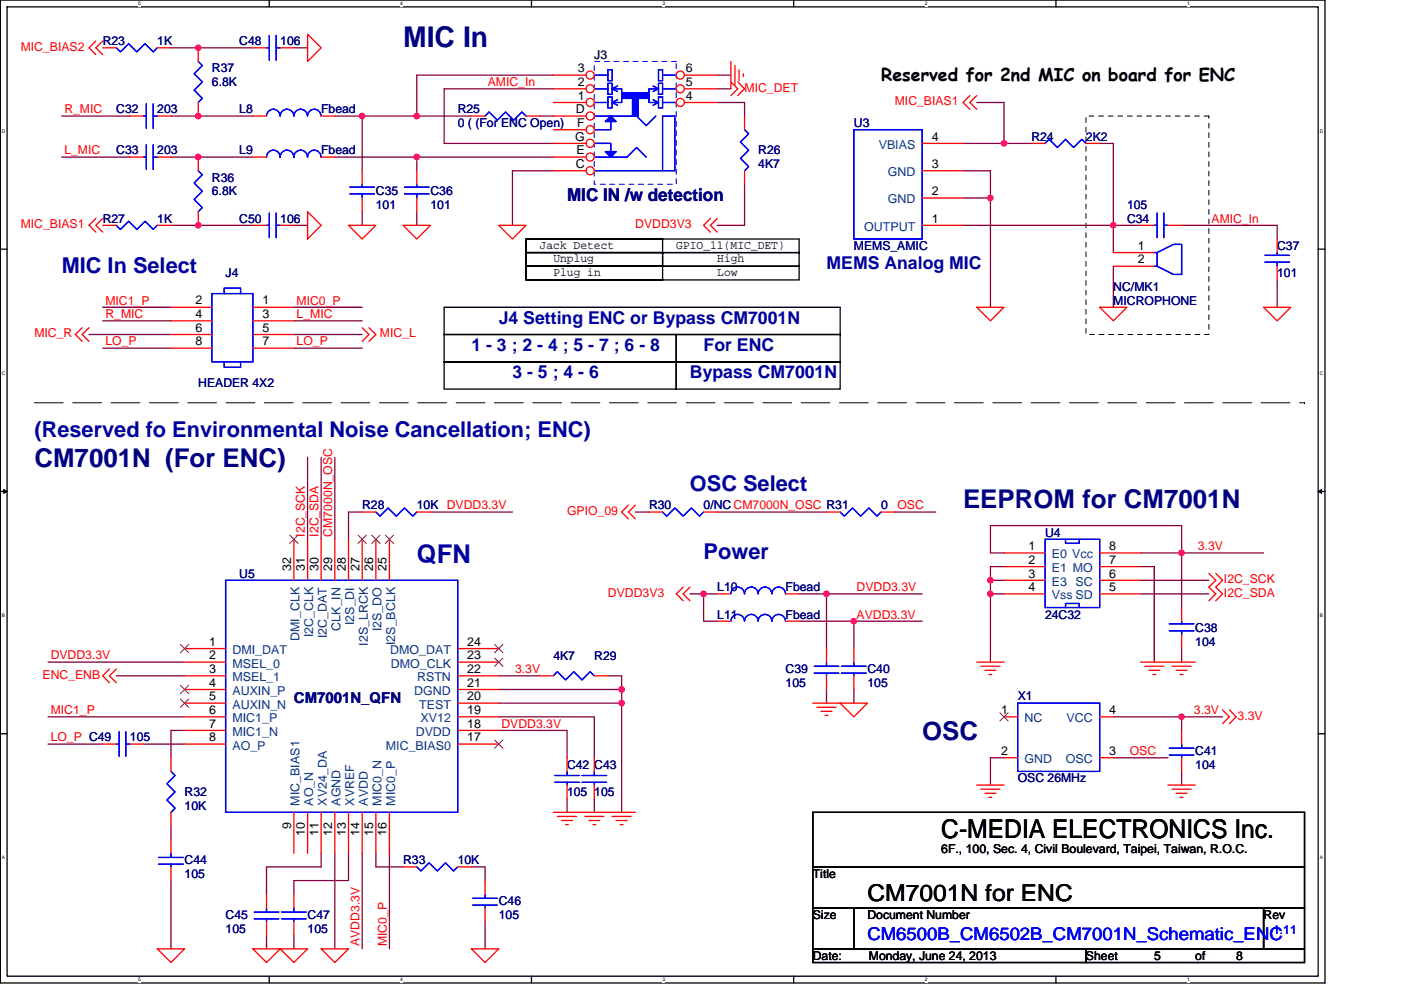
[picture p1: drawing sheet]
<svg xmlns="http://www.w3.org/2000/svg" width="297mm" height="210mm" viewBox="0 0 297 210" stroke-linecap="round" stroke-linejoin="round" font-family="sans-serif">
<path d="M.1 0h280.8v208.5h-280.8zM1.5 1.5h278v205.6h-278z" fill="none" stroke="#000" stroke-width=".28"/>
<g fill="#fff">
<path d="M29.3 .2h.6v1.1h-.6z"/>
<path d="M29.3 207.2h.6v1.2h-.6z"/>
</g>
<path d="M57.1 0v1.5M57.1 207.1v1.4" fill="none" stroke="#000" stroke-width=".28"/>
<g fill="#fff">
<path d="M84.9 .2h.5v1.1h-.5z"/>
<path d="M84.9 207.2h.5v1.2h-.5z"/>
</g>
<path d="M112.7 0v1.5M112.7 207.1v1.4" fill="none" stroke="#000" stroke-width=".28"/>
<g fill="#fff">
<path d="M140.5 .2h.6v1.1h-.6z"/>
<path d="M140.5 207.2h.6v1.2h-.6z"/>
</g>
<path d="M168.3 0v1.5M168.3 207.1v1.4" fill="none" stroke="#000" stroke-width=".28"/>
<g fill="#fff">
<path d="M196.1 .2h.5v1.1h-.5z"/>
<path d="M196.1 207.2h.5v1.2h-.5z"/>
</g>
<path d="M223.9 0v1.5M223.9 207.1v1.4" fill="none" stroke="#000" stroke-width=".28"/>
<g fill="#fff">
<path d="M251.7 .2h.5v1.1h-.5z"/>
<path d="M251.7 207.2h.5v1.2h-.5z"/>
<path d="M.4 27.2h.8v1.1h-.8z"/>
<path d="M279.8 27.2h.8v1.1h-.8z"/>
<path d="M.4 78.5h.8v1.2h-.8z"/>
<path d="M279.8 78.5h.8v1.2h-.8z"/>
</g>
<path d="M.1 52.9h1.4M279.5 52.9h1.4" fill="none" stroke="#000" stroke-width=".28"/>
<g fill="#fff">
<path d="M.4 129.9h.7v1.2h-.7z"/>
<path d="M279.8 129.9h.7v1.2h-.7z"/>
</g>
<path d="M.1 104.2h1.4M279.5 104.2h1.4" fill="none" stroke="#000" stroke-width=".28"/>
<path d="M.8 103.8l.7 .4-.7 .4zM279.5 104.2l.7-.4v.8z" fill="#000" stroke="#000" stroke-width=".21"/>
<g fill="#fff">
<path d="M.4 181.3h.7v1.2h-.7z"/>
<path d="M279.8 181.3h.7v1.2h-.7z"/>
</g>
<g fill="none" stroke="#000" stroke-width=".28">
<path d="M111.5 53.6h57.9v2.9h-57.9zM111.5 50.7h57.9v2.9h-57.9zM111.5 50.7h29v5.8h-29zM111.5 56.5h57.9v2.9h-57.9zM111.5 53.6h29v5.8h-29zM94.2 65.2h83.9v5.8h-83.9zM94.2 71h49.2v5.8h-49.2zM94.2 76.8h49.2v5.7h-49.2zM143.4 71h34.7v5.8h-34.7zM143.4 76.8h34.7v5.7h-34.7zM.1 155.6h1.4M279.5 155.6h1.4"/>
<path d="M172.3 172.3h104.3v11.6h-104.3zM172.3 183.9h104.3v8.7h-104.3zM172.3 192.6h8.7v8.7h-8.7zM181 192.6h86.9v8.7h-86.9zM267.9 192.6h8.7v8.7h-8.7zM172.3 201.3h57.9v2.9h-57.9zM230.2 201.3h46.4v2.9h-46.4z"/>
</g>
<path d="M230.2 24.6h26.1v46.4h-26.1z" fill="none" stroke="#000" stroke-width=".21" stroke-dasharray="1 1 1 1 1 1 1 1"/>
<path d="M7.3 85.4h269.3M276.6 85.4h.1" fill="none" stroke="#000" stroke-width=".21" stroke-dasharray="6.1 2"/>
<g fill="none" stroke="#800040" stroke-width=".28">
<path d="M53.6 10.1h-17.3M62.3 10.1h2.9M117.3 18.8h-23.1v11.6h23.1M117.3 15.9h-28.9v8.7M152.1 15.9h2.9M152.1 18.8h2.9M13.1 33.3h14.5M13.1 24.6h14.5M36.3 24.6h17.3M36.3 33.3h17.3M71 24.6h5.8M71 33.3h17.4"/>
<path d="M76.8 24.6v11.6M76.8 24.6h11.6M88.4 24.6h11.5M88.4 33.3h28.9M88.4 33.3v2.9M114.4 24.6h2.9M117.3 36.2h-8.7v11.6M152.1 21.7h5.8v2.9M157.9 39.1v8.7h-5.8M204.2 36.2h5.8v5.8M207.1 21.7h5.8v8.7h-8.7M212.9 30.4h5.8"/>
<path d="M233.1 30.4h2.9v17.4M36.3 47.8h17.3M62.3 47.8h2.9M76.8 44.9v2.9M88.4 44.9v2.9M204.2 47.8h31.8M204.2 42h5.8M210 42v23.2M236 47.8v5.8M236 56.5v8.7M236 47.8h5.8M250.5 47.8h20.3v2.9"/>
<path d="M270.8 59.4v5.8M18.9 71h17.4M21.8 65.2h14.5M21.8 68.1h14.5M21.8 73.9h14.5M62.3 68.1h14.5M62.3 65.2h14.5M62.3 71h14.5M62.3 73.9h14.5M65.2 97v17.4M68.1 97v17.4M71 97v17.4"/>
<path d="M76.8 108.6h-2.9v5.8M91.3 108.6h17.3M134.7 108.6h2.9M152.1 108.6h23.1M189.7 108.6h8.7M212.9 117.3h-2.9v-5.8h40.5v5.8M241.8 117.3h8.7M250.5 117.3v11.6M250.5 117.3h17.4M146.3 126h2.9M149.2 126h2.9M149.2 126v5.8h2.9"/>
<path d="M169.4 126h5.8v11.6M169.4 131.8h11.6v5.8M175.2 126h20.3M181 131.8h14.5M210 126v14.4M210 123.1h2.9M210 123.1v2.9h2.9M212.9 120.2h-2.9v2.9M241.8 120.2h2.9v20.2M241.8 126h14.5M241.8 123.1h14.5M250.5 137.6v2.8"/>
<path d="M10.2 152h28.9M10.2 140.4h28.9M10.2 157.8h11.6M24.7 143.3h14.4M30.5 157.8h8.6M39.1 154.9h-2.8v5.8M105.7 146.2h26.1M105.7 149.1h26.1M105.7 152h20.3v8.7M105.7 143.3h8.7M105.7 154.9h14.5v5.8M128.9 143.3h2.9v2.9"/>
<path d="M131.8 149.1v23.2M131.8 146.2v2.9M175.2 146.2v2.9M181 146.2v2.9M236 152h14.5M250.5 152h8.7M250.5 152v2.9M36.3 175.2v2.9M120.2 169.4v2.9M126 169.4v2.9M212.9 160.7h-2.9v5.8M236 160.7h11.6"/>
<path d="M250.5 163.6v2.9M36.3 186.8v14.5M56.5 198.4v2.9M62.3 198.4v2.9M68.1 181v2.9h-11.6v5.8M71 181v20.3M73.9 181v5.8h-11.6v2.9M76.8 181v20.3M79.7 181v2.9h5.8M82.6 181v20.3M99.9 183.9h2.9v2.9M102.8 195.5v5.8"/>
</g>
<g fill="#f0f" stroke="#f0f" stroke-width=".28">
<circle cx="42" cy="24.6" r=".57"/>
<circle cx="76.8" cy="24.6" r=".57"/>
<circle cx="88.3" cy="24.6" r=".57"/>
<circle cx="88.3" cy="33.3" r=".57"/>
<circle cx="212.9" cy="30.4" r=".57"/>
<circle cx="210" cy="42" r=".57"/>
<circle cx="236" cy="47.8" r=".57"/>
<circle cx="210" cy="126" r=".57"/>
<circle cx="210" cy="123.1" r=".57"/>
<circle cx="250.5" cy="117.3" r=".57"/>
<circle cx="42" cy="33.3" r=".57"/>
<circle cx="42" cy="47.8" r=".57"/>
<circle cx="131.8" cy="146.2" r=".57"/>
<circle cx="131.8" cy="149.1" r=".57"/>
<circle cx="42" cy="10.1" r=".57"/>
<circle cx="175.2" cy="126" r=".57"/>
<circle cx="181" cy="131.7" r=".57"/>
<circle cx="149.2" cy="126" r=".57"/>
<circle cx="250.5" cy="152" r=".57"/>
</g>
<g fill="none" stroke="#f00" stroke-width=".28">
<path d="M20.3 8.7l-1.4 1.4 1.4 1.5M21.8 8.7l-1.5 1.4 1.5 1.5M42 10.1v2.9M53.6 10.1h2.9M59.4 10.1h2.9M65.2 7.3l2.9 2.8-2.9 2.9zM155 17.4l1.4 1.4-1.4 1.5M155 13v5.8M155.8 13.9v4.1M156.4 17.4l1.5 1.4-1.5 1.5M156.7 14.8v2.3M157.6 15.6v.6"/>
<path d="M27.6 24.6h2.9M27.6 33.3h2.9M33.4 24.6h2.9M33.4 33.3h2.9M42 21.7v2.9M53.6 33.3h2.9M68.1 33.3h2.9M88.4 36.2v2.9M99.9 24.6h2.9M111.5 24.6h2.9M195.5 30.4h8.7M195.5 36.2h8.7"/>
<path d="M205.6 20.3l-1.4 1.4 1.4 1.5M207.1 20.3l-1.5 1.4 1.5 1.5M20.3 46.3l-1.4 1.5 1.4 1.4M21.8 47.8h2.9M21.8 46.3l-1.5 1.5 1.5 1.4M33.4 47.8h2.9M53.6 47.8h2.9M59.4 47.8h2.9M65.2 44.9l2.9 2.9-2.9 2.9zM73.9 47.8h5.8l-2.9 2.9zM85.5 47.8h5.8l-2.9 2.9zM88.4 42v2.9"/>
<path d="M105.7 47.8h5.8l-2.9 2.9zM150.6 46.3l-1.4 1.5 1.4 1.4M152.1 46.3l-1.5 1.5 1.5 1.4M195.5 47.8h8.7M195.5 42h8.7M270.8 50.7v2.9M270.8 56.5v2.9M17.4 69.5l-1.4 1.5 1.4 1.4M18.9 69.5l-1.5 1.5 1.5 1.4M36.3 65.2h8.6M36.3 68.1h8.6M36.3 71h8.6"/>
<path d="M36.3 73.9h8.6M53.6 65.2h8.7M53.6 68.1h8.7M53.6 71h8.7M53.6 73.9h8.7M76.8 69.5l1.4 1.5-1.4 1.4M78.2 69.5l1.5 1.5-1.5 1.4M207.1 65.2h5.8l-2.9 2.9zM233.1 65.2h5.8l-2.9 2.9zM267.9 65.2h5.8l-2.9 2.9zM62.3 114.4v8.7M65.2 114.4v8.7"/>
<path d="M68.1 114.4v8.7M71 114.4v8.7M73.9 114.4v8.7M76.8 108.6h2.9M76.8 114.4v8.7M79.7 114.4v8.7M82.6 114.4v8.7M88.4 108.6h2.9M133.2 107.1l-1.4 1.5 1.4 1.4M134.7 107.1l-1.5 1.5 1.5 1.4M137.6 108.6h2.9M149.2 108.6h2.9"/>
<path d="M175.2 108.6h2.9M186.8 108.6h2.9M212.9 117.3h8.7M233.1 117.3h8.7M39.1 137.6h8.7M97 137.6h8.7M144.8 124.5l-1.4 1.5 1.4 1.4M146.3 124.5l-1.5 1.5 1.5 1.4M175.2 137.6v2.8M181 137.6v2.8M212.9 120.2h8.7M212.9 123.1h8.7"/>
<path d="M212.9 126h8.7M233.1 126h8.7M233.1 123.1h8.7M233.1 120.2h8.7M250.5 128.9v2.9M250.5 134.7v2.9M256.3 121.6l1.5 1.5-1.5 1.4 1.5 1.5-1.5 1.4M257.8 121.6l1.4 1.5-1.4 1.4 1.4 1.5-1.4 1.4M21.8 157.8h2.9M23.2 141.9l-1.4 1.4 1.4 1.5M24.7 141.9l-1.5 1.4 1.5 1.5M27.6 157.8h2.9"/>
<path d="M39.1 140.4h8.7M39.1 143.3h8.7M39.1 146.2h8.7M39.1 149.1h8.7M39.1 152h8.7M39.1 154.9h8.7M39.1 157.8h8.7M97 157.8h8.7M97 154.9h8.7M97 149.1h8.7M97 146.2h8.7M97 152h8.7"/>
<path d="M97 143.3h8.7M97 140.4h8.7M172.3 149.1h5.8M173.2 150h4.1M174.1 150.9h2.3M174.9 151.7h.6M175.2 143.3v2.9M178.1 149.1h5.8l-2.9 2.9zM181 143.3v2.9M207.1 140.4h5.8M208 141.3h4M208.8 142.2h2.3"/>
<path d="M209.7 143.1h.6M212.9 152h2.9M233.1 152h2.9M242.7 141.3h4.1M243.6 142.2h2.3M244.5 143.1h.5M248.5 141.3h4.1M249.4 142.2h2.3M250.2 143.1h.6M253.4 140.4h-11.6M259.2 150.6l1.5 1.4-1.5 1.5M260.7 150.6l1.4 1.4-1.4 1.5"/>
<path d="M36.3 160.7v2.9M36.3 172.3v2.9M62.3 172.3v8.7M65.2 172.3v8.7M68.1 172.3v8.7M71 172.3v8.7M73.9 172.3v8.7M76.8 172.3v8.7M79.7 172.3v8.7M82.6 172.3v8.7M117.3 172.3h17.4M118.2 173.2h4.1"/>
<path d="M119.1 174h2.3M119.9 174.9h.6M120.2 166.5v2.9M120.2 160.7v2.9M124 173.2h4M124.9 174h2.3M125.7 174.9h.6M126 166.5v2.9M126 160.7v2.9M129.8 173.2h4M130.6 174h2.4M131.5 174.9h.6"/>
<path d="M207.1 166.5h5.8M208 167.4h4M208.8 168.3h2.3M209.7 169.1h.6M212.9 160.7h2.9M233.1 160.7h2.9M247.6 166.5h5.8M248.5 167.4h4.1M249.4 168.3h2.3M250.2 169.1h.6M102.8 192.6v2.9M102.8 186.8v2.9"/>
<path d="M33.4 201.3h5.7l-2.8 2.9zM53.6 201.3h5.8l-2.9 2.9zM59.4 201.3h5.8l-2.9 2.9zM68.1 201.3h5.8l-2.9 2.9zM99.9 201.3h5.8l-2.9 2.9z"/>
</g>
<g fill="none" stroke="#00f" stroke-width=".28">
<path d="M42 13l.9 .9-1.7 1.7 1.7 1.8-1.7 1.7 1.7 1.8-.9 .8M56.5 10.1h.6M57.1 7.5v5.3M58.5 10.1h.9M58.5 7.5v5.3M126 18.8h2.9M126 15.9h2.9M128.9 14.8h.9v2.3h-.9zM128.9 17.7h.9v2.3h-.9zM129.8 18.8l1.1 .6M129.8 18.8h2v2.9h-2M130.9 18.2l-1.1 .6"/>
<path d="M138.5 18.2l1.1 .6M139.6 18.8h-2v2.9h2M139.6 14.8h.9v2.3h-.9zM139.6 17.7h.9v2.3h-.9zM139.6 18.8l-1.1 .6M140.5 15.9h2.9M140.5 18.8h2.9M30.5 24.6h.5M30.5 33.3h.5M31 22v5.2M31 30.7v5.2M32.5 24.6h.9"/>
<path d="M32.5 33.3h.9M32.5 22v5.2M32.5 30.7v5.2M56.5 33.3a1.43 1.43 0 0 1 1.5-1.4 1.44 1.44 0 0 1 1.4 1.4M59.4 33.3a1.42 1.42 0 0 1 1.4-1.4 1.44 1.44 0 0 1 1.5 1.4M62.3 33.3a1.42 1.42 0 0 1 1.4-1.4 1.44 1.44 0 0 1 1.5 1.4 1.43 1.43 0 0 1 1.4-1.4 1.43 1.43 0 0 1 1.5 1.4M85.8 39.7h5.2M88.4 39.1v.6M102.8 24.6l.9-.9 1.7 1.8 1.8-1.8 1.7 1.8 1.8-1.8 .8 .9M126 33.3h7l2-2 2 2M126 24.6h9l2 2 2-2M126 30.4h3.5v1.8"/>
<path d="M126 21.7h2.9M128.9 20.6h.9v2.3h-.9zM129.5 25.8v1.7h-3.5M129.8 21.7l1.1 .6M130.9 21.1l-1.1 .6M138.5 21.1l1.1 .6M139.6 20.6h.9v2.3h-.9zM139.6 21.7l-1.1 .6M140.5 21.7h2.9M140.5 36.2v-11.6h2.6v11.6h-17.1M181 27.5h14.5v23.2h-14.5zM24.7 47.8l.8 .9 1.8-1.8 1.7 1.8 1.8-1.8 1.7 1.8 .9-.9"/>
<path d="M56.5 47.8h.6M57.1 45.2v5.2M58.5 47.8h.9M58.5 45.2v5.2M85.8 41.1h5.2M88.4 41.1v.9M268.2 55.6h5.2M268.2 54.2h5.2M270.8 53.6v.6M270.8 55.6v.9M44.9 62.3h8.7v14.5h-8.7zM47.5 62.3v-1.2h3.5v1.2"/>
<path d="M47.5 76.8v1.1h3.5v-1.1M79.7 108.6l.9 .9 1.7-1.8 1.7 1.8 1.8-1.8 1.7 1.8 .9-.9M140.5 108.6l.8 .9 1.8-1.8 1.7 1.8 1.8-1.8 1.7 1.8 .9-.9M178.1 108.6l.9 .9 1.7-1.8 1.8 1.8 1.7-1.8 1.7 1.8 .9-.9M221.6 114.4h11.5v14.5h-11.5zM225.9 114.4v.9h2.9v-.9M47.8 123.1h49.2v49.2h-49.2zM225.9 128.9v-.9h2.9v.9M247.9 133.8h5.2M247.9 132.3h5.2M250.5 131.8v.5M250.5 133.8v.9"/>
<path d="M24.7 157.8h.5M25.2 155.2v5.2M26.7 157.8h.9M26.7 155.2v5.2M172.6 141.3h5.2M172.6 142.8h5.2M175.2 142.8v.5M175.2 140.4v.9M178.4 141.3h5.2M178.4 142.8h5.2M181 142.8v.5M181 140.4v.9"/>
<path d="M215.8 149.1h17.3v14.5h-17.3zM36.3 163.6l.8 .9-1.7 1.7 1.7 1.8-1.7 1.7 1.7 1.7-.8 .9M117.6 164.5h5.2M117.6 165.9h5.2M120.2 165.9v.6M120.2 163.6v.9M123.4 164.5h5.2M123.4 165.9h5.2M126 165.9v.6M126 163.6v.9M100.2 190.5h5.2M100.2 192h5.2"/>
<path d="M102.8 192v.6M102.8 189.7v.8"/>
</g>
<g fill="none" stroke="#804000" stroke-width=".21">
<path d="M61.4 113.5l1.8 1.8M63.2 113.5l-1.8 1.8M75.9 113.5l1.8 1.8M77.7 113.5l-1.8 1.8M78.8 113.5l1.8 1.8M80.6 113.5l-1.8 1.8M81.7 113.5l1.8 1.8M83.4 113.5l-1.7 1.8M38.3 136.7l1.7 1.8M40 136.7l-1.8 1.8M104.9 139.6l1.7 1.7M104.9 136.7l1.7 1.8"/>
<path d="M106.6 139.6l-1.7 1.7M106.6 136.7l-1.7 1.8M38.3 145.4l1.7 1.7M38.3 148.3l1.7 1.7M40 145.4l-1.8 1.7M40 148.3l-1.8 1.7M104.9 157l1.7 1.7M106.6 157l-1.7 1.7M212 151.2l1.8 1.7M213.7 151.2l-1.7 1.7"/>
</g>
<g fill="#00f" stroke="#00f" stroke-width=".28">
<path d="M129.5 24.6l1.1 1.2h-2.3z" fill-rule="evenodd"/>
<path d="M128.3 32.2h2.3l-1.1 1.1z" fill-rule="evenodd"/>
<path d="M131.8 19.7v1.2h5.8v-1.2z" fill-rule="evenodd"/>
<path d="M134.1 20.9v3.7h1.2v-3.7z" fill-rule="evenodd"/>
<path d="M129.5 24.6l1.1 1.2h-2.3z" fill-rule="evenodd"/>
<path d="M128.3 32.2h2.3l-1.1 1.1z" fill-rule="evenodd"/>
<path d="M131.8 19.7v1.2h5.8v-1.2z" fill-rule="evenodd"/>
<path d="M134.1 20.9v3.7h1.2v-3.7z" fill-rule="evenodd"/>
</g>
<path d="M126 13h17.4v26.1h-17.4z" fill="none" stroke="#fff" stroke-width=".21" stroke-dasharray="1 1 1 1 1 1 1 1"/>
<path d="M126 13h17.4v26.1h-17.4z" fill="none" stroke="#00f" stroke-width=".21" stroke-dasharray="1 1 1 1 1 1 1 1"/>
<circle cx="125.1" cy="36.2" r=".86" fill="#fff" stroke="#f00" stroke-width=".28"/>
<path d="M117.3 36.2h7" fill="none" stroke="#f00" stroke-width=".28"/>
<circle cx="125.1" cy="33.3" r=".86" fill="#fff" stroke="#f00" stroke-width=".28"/>
<path d="M117.3 33.3h7" fill="none" stroke="#f00" stroke-width=".28"/>
<circle cx="125.1" cy="27.5" r=".86" fill="#fff" stroke="#f00" stroke-width=".28"/>
<path d="M117.3 27.5h7" fill="none" stroke="#f00" stroke-width=".28"/>
<circle cx="125.1" cy="24.6" r=".86" fill="#fff" stroke="#f00" stroke-width=".28"/>
<path d="M117.3 24.6h7" fill="none" stroke="#f00" stroke-width=".28"/>
<circle cx="125.1" cy="30.4" r=".86" fill="#fff" stroke="#f00" stroke-width=".28"/>
<path d="M117.3 30.4h7" fill="none" stroke="#f00" stroke-width=".28"/>
<circle cx="125.1" cy="21.7" r=".86" fill="#fff" stroke="#f00" stroke-width=".28"/>
<path d="M117.3 21.7h7" fill="none" stroke="#f00" stroke-width=".28"/>
<circle cx="125.1" cy="18.8" r=".86" fill="#fff" stroke="#f00" stroke-width=".28"/>
<path d="M117.3 18.8h7" fill="none" stroke="#f00" stroke-width=".28"/>
<circle cx="125.1" cy="15.9" r=".86" fill="#fff" stroke="#f00" stroke-width=".28"/>
<path d="M117.3 15.9h7" fill="none" stroke="#f00" stroke-width=".28"/>
<circle cx="144.2" cy="21.7" r=".86" fill="#fff" stroke="#f00" stroke-width=".28"/>
<path d="M145.1 21.7h7" fill="none" stroke="#f00" stroke-width=".28"/>
<circle cx="144.2" cy="18.8" r=".86" fill="#fff" stroke="#f00" stroke-width=".28"/>
<path d="M145.1 18.8h7" fill="none" stroke="#f00" stroke-width=".28"/>
<circle cx="144.2" cy="15.9" r=".86" fill="#fff" stroke="#f00" stroke-width=".28"/>
<g fill="none" stroke="#f00" stroke-width=".28">
<path d="M21.8 10.1h2.9M33.4 10.1h2.9M145.1 15.9h7M42 33.3v2.9M53.6 24.6h2.9M68.1 24.6h2.9M76.8 36.2v2.9M157.9 24.6v2.9M157.9 36.2v2.9M218.7 30.4h2.9M230.2 30.4h2.9M42 44.9v2.9"/>
<path d="M76.8 42v2.9M236 53.6h8.7M236 56.5h8.7M241.8 47.8h2.9M247.6 47.8h2.9M152.1 131.8h2.9M152.1 126h2.9M166.6 131.8h2.8M166.6 126h2.8M114.4 143.3h2.9M126 143.3h2.9M250.5 154.9v2.9"/>
<path d="M36.3 178.1v2.9M250.5 160.7v2.9M36.3 183.9v2.9M56.5 195.5v2.9M56.5 189.7v2.9M62.3 195.5v2.9M62.3 189.7v2.9M85.5 183.9h2.9M97 183.9h2.9"/>
</g>
<g fill="none" stroke="#00f" stroke-width=".28">
<path d="M24.7 10.1l.8 .9 1.8-1.7 1.7 1.7 1.8-1.7 1.7 1.7 .9-.9M42 36.2l.9 .9-1.7 1.7 1.7 1.8-1.7 1.7 1.7 1.7-.9 .9M59.4 24.6a1.45 1.45 0 0 0-1.4-1.4 1.42 1.42 0 0 0-1.5 1.4M62.3 24.6a1.45 1.45 0 0 0-1.5-1.4 1.42 1.42 0 0 0-1.4 1.4M68.1 24.6a1.44 1.44 0 0 0-1.5-1.4 1.44 1.44 0 0 0-1.4 1.4 1.45 1.45 0 0 0-1.5-1.4 1.42 1.42 0 0 0-1.4 1.4M74.2 39.7h5.2M76.8 39.1v.6M157.9 27.5l.8 .9-1.7 1.7 1.7 1.8-1.7 1.7 1.7 1.7-.8 .9M221.6 30.4l.8-.9 1.8 1.8 1.7-1.8 1.7 1.8 1.8-1.8 .8 .9M74.2 41.1h5.2M76.8 41.1v.9M244.7 53.6h.6"/>
<path d="M244.7 56.5h.6M244.7 47.8h.6M245.3 45.2v5.2M245.3 53.6l3.5-1.8h1.7v6.4h-1.7l-3.5-1.7zM246.8 47.8h.8M246.8 45.2v5.2M160.7 131.7a1.43 1.43 0 0 0-1.4-1.4 1.46 1.46 0 0 0-1.5 1.4 1.43 1.43 0 0 0-1.4-1.4 1.42 1.42 0 0 0-1.4 1.4M160.7 125.9a1.45 1.45 0 0 0-1.4-1.4 1.46 1.46 0 0 0-1.5 1.4 1.45 1.45 0 0 0-1.4-1.4 1.42 1.42 0 0 0-1.4 1.4M163.6 131.7a1.44 1.44 0 0 0-1.4-1.4 1.42 1.42 0 0 0-1.4 1.4M163.6 125.9a1.45 1.45 0 0 0-1.4-1.4 1.42 1.42 0 0 0-1.4 1.4M166.5 131.7a1.44 1.44 0 0 0-1.4-1.4 1.42 1.42 0 0 0-1.4 1.4M166.5 125.9a1.45 1.45 0 0 0-1.4-1.4 1.42 1.42 0 0 0-1.4 1.4"/>
<path d="M117.3 143.3l.9-.8 1.7 1.7 1.8-1.7 1.7 1.7 1.7-1.7 .9 .8M247.9 158.7h5.2M250.5 157.8v.9M247.9 160.1h5.2M250.5 160.1v.6M33.6 181.9h5.3M33.6 183.3h5.3M36.3 183.3v.6M36.3 181v.9M53.9 193.4h5.2M53.9 194.9h5.2M56.5 194.9v.6"/>
<path d="M56.5 192.6v.8M59.7 193.4h5.2M59.7 194.9h5.2M62.3 194.9v.6M62.3 192.6v.8M88.4 183.9l.8 .8 1.8-1.7 1.7 1.7 1.7-1.7 1.8 1.7 .8-.8"/>
</g>
<g fill="#f0f" stroke="#f0f" stroke-width=".28">
<circle cx="42" cy="24.6" r=".57"/>
<circle cx="76.8" cy="24.6" r=".57"/>
<circle cx="88.3" cy="24.6" r=".57"/>
<circle cx="88.3" cy="33.3" r=".57"/>
<circle cx="212.9" cy="30.4" r=".57"/>
<circle cx="210" cy="42" r=".57"/>
<circle cx="236" cy="47.8" r=".57"/>
<circle cx="210" cy="126" r=".57"/>
<circle cx="210" cy="123.1" r=".57"/>
<circle cx="250.5" cy="117.3" r=".57"/>
<circle cx="42" cy="33.3" r=".57"/>
<circle cx="42" cy="47.8" r=".57"/>
<circle cx="131.8" cy="146.2" r=".57"/>
<circle cx="131.8" cy="149.1" r=".57"/>
<circle cx="42" cy="10.1" r=".57"/>
<circle cx="175.2" cy="126" r=".57"/>
<circle cx="181" cy="131.7" r=".57"/>
<circle cx="149.2" cy="126" r=".57"/>
<circle cx="250.5" cy="152" r=".57"/>
</g>
<text font-size="6.1" fill="#000080" x="85.5" y="9.9">MIC In</text>
<g font-size="5.5" fill="#000080">
<text x="7.3" y="99.1">CM7001N (For ENC)</text>
<text x="204.2" y="107.8">EEPROM for CM7001N</text>
<text x="195.5" y="157">OSC</text>
</g>
<text font-size="5.5" fill="#0000a0" x="88.4" y="119.3">QFN</text>
<text font-size="5.5" x="199.6" y="177.8">C-MEDIA ELECTRONICS Inc.</text>
<text font-size="4.9" x="183.9" y="191.2">CM7001N for ENC</text>
<g font-size="4.6" fill="#0000a0">
<text x="13.1" y="57.8">MIC In Select</text>
<text x="7.3" y="92.6">(Reserved fo Environmental Noise Cancellation; ENC)</text>
<text x="146.3" y="104.2">OSC Select</text>
<text x="149.2" y="118.7">Power</text>
</g>
<text font-size="3.7" x="186.8" y="17.2">Reserved for 2nd MIC on board for ENC</text>
<text font-size="3.7" fill="#000080" x="120.2" y="42.6">MIC IN /w detection</text>
<g font-size="3.7" fill="#0000a0">
<text x="175.2" y="57">MEMS Analog MIC</text>
<text x="105.7" y="68.6">J4 Setting ENC or Bypass CM7001N</text>
<text x="99.9" y="74.4">1 - 3 ; 2 - 4 ; 5 - 7 ; 6 - 8</text>
<text x="149.2" y="74.4">For ENC</text>
<text x="108.6" y="80.2">3 - 5 ; 4 - 6</text>
<text x="146.3" y="80.2">Bypass CM7001N</text>
</g>
<text font-size="3.7" fill="#00f" x="183.9" y="199.4">CM6500B_CM6502B_CM7001N_Schematic_ENC</text>
<text font-size="3.2" fill="#000080" x="62.3" y="149.2">CM7001N_QFN</text>
<g font-size="2.6" fill="#f00">
<text x="4.4" y="10.7">MIC_BIAS2</text>
<text x="103.4" y="18.3">AMIC_In</text>
<text x="157.9" y="19.4">MIC_DET</text>
<text x="189.7" y="22.3">MIC_BIAS1</text>
<text x="13.6" y="24">R_MIC</text>
<text x="13.6" y="32.7">L_MIC</text>
<text x="256.9" y="47.2">AMIC_In</text>
<text x="4.4" y="48.4">MIC_BIAS1</text>
<text x="134.7" y="48.4">DVDD3V3</text>
<text x="22.3" y="64.6">MIC1_P</text>
<text x="62.9" y="64.6">MIC0_P</text>
<text x="7.3" y="71.5">MIC_R</text>
<text x="22.3" y="67.5">R_MIC</text>
<text x="62.9" y="67.5">L_MIC</text>
<text x="80.6" y="71.5">MIC_L</text>
<text x="22.3" y="73.3">LO_P</text>
<text x="62.9" y="73.3">LO_P</text>
<text x="64.6" y="113.8" transform="rotate(-90 64.6 113.8)">I2C_SCK</text>
<text x="67.5" y="113.8" transform="rotate(-90 67.5 113.8)">I2C_SDA</text>
<text x="70.4" y="113.8" transform="rotate(-90 70.4 113.8)">CM7000N_OSC</text>
<text x="120.2" y="109.2">GPIO_09</text>
<text x="190.3" y="108">OSC</text>
<text x="254" y="116.7">3.3V</text>
<text x="181.6" y="125.4">DVDD3.3V</text>
<text x="259.5" y="123.7">I2C_SCK</text>
<text x="128.9" y="126.6">DVDD3V3</text>
<text x="181.6" y="131.2">AVDD3.3V</text>
<text x="259.5" y="126.6">I2C_SDA</text>
<text x="9" y="143.9">ENC_ENB</text>
<text x="10.7" y="139.9">DVDD3.3V</text>
<text x="109.2" y="142.8">3.3V</text>
<text x="10.7" y="151.5">MIC1_P</text>
<text x="106.3" y="154.3">DVDD3.3V</text>
<text x="253.1" y="151.5">3.3V</text>
<text x="262.4" y="152.6">3.3V</text>
<text x="10.7" y="157.2">LO_P C49</text>
<text x="239.5" y="160.1">OSC</text>
<text x="76.2" y="200.7" transform="rotate(-90 76.2 200.7)">AVDD3.3V</text>
<text x="82" y="200.7" transform="rotate(-90 82 200.7)">MIC0_P</text>
</g>
<g font-size="2.6" fill="#000080">
<text x="21.8" y="9.6">R23</text>
<text x="33.4" y="9.6">1K</text>
<text x="50.7" y="9.6">C48</text>
<text x="59.4" y="9.6">106</text>
<text x="44.9" y="15.4">R37</text>
<text x="44.9" y="18.3">6.8K</text>
<text x="24.7" y="24.1">C32</text>
<text x="33.4" y="24.1">203</text>
<text x="50.7" y="24.1">L8</text>
<text x="68.1" y="24.1">Fbead</text>
<text x="97" y="24.1">R25</text>
<text x="97" y="26.9">0 ( (For ENC Open)</text>
<text x="181" y="26.9">U3</text>
<text x="218.7" y="29.8">R24</text>
<text x="230.2" y="29.8">2K2</text>
<text x="24.7" y="32.7">C33</text>
<text x="33.4" y="32.7">203</text>
<text x="50.7" y="32.7">L9</text>
<text x="68.1" y="32.7">Fbead</text>
<text x="160.8" y="32.7">R26</text>
<text x="160.8" y="35.6">4K7</text>
<text x="44.9" y="38.5">R36</text>
<text x="44.9" y="41.4">6.8K</text>
<text x="79.7" y="41.4">C35</text>
<text x="91.3" y="41.4">C36</text>
<text x="21.8" y="47.2">R27</text>
<text x="33.4" y="47.2">1K</text>
<text x="50.7" y="47.2">C50</text>
<text x="59.4" y="47.2">106</text>
<text x="79.7" y="44.3">101</text>
<text x="91.3" y="44.3">101</text>
<text x="238.9" y="47.2">C34</text>
<text x="238.9" y="44.3">105</text>
<text x="181" y="53">MEMS_AMIC</text>
<text x="270.8" y="53">C37</text>
<text x="47.8" y="58.8">J4</text>
<text x="270.8" y="58.8">101</text>
<text x="236" y="61.7">NC/MK1</text>
<text x="236" y="64.6">MICROPHONE</text>
<text x="42" y="82">HEADER 4X2</text>
<text x="76.8" y="108">R28</text>
<text x="88.4" y="108">10K DVDD3.3V</text>
<text x="137.6" y="108">R30</text>
<text x="149.2" y="108">0/NC CM7000N_OSC R31</text>
<text x="186.8" y="108">0</text>
<text x="221.6" y="113.8">U4</text>
<text x="50.7" y="122.5">U5</text>
<text x="152.1" y="125.4">L10</text>
<text x="166.6" y="125.4">Fbead</text>
<text x="152.1" y="131.2">L11</text>
<text x="166.6" y="131.2">Fbead</text>
<text x="221.6" y="131.2">24C32</text>
<text x="253.4" y="134.1">C38</text>
<text x="253.4" y="137">104</text>
<text x="117.3" y="139.9">4K7</text>
<text x="126" y="139.9">R29</text>
<text x="166.6" y="142.8">C39</text>
<text x="183.9" y="142.8">C40</text>
<text x="166.6" y="145.7">105</text>
<text x="183.9" y="145.7">105</text>
<text x="215.8" y="148.6">X1</text>
<text x="27.6" y="157.2">105</text>
<text x="253.4" y="160.1">C41</text>
<text x="120.2" y="163">C42 C43</text>
<text x="215.8" y="165.9">OSC 26MHz</text>
<text x="253.4" y="163">104</text>
<text x="39.1" y="168.8">R32</text>
<text x="39.1" y="171.7">10K</text>
<text x="120.2" y="168.8">105</text>
<text x="126" y="168.8">105</text>
<text x="39.1" y="183.3">C44</text>
<text x="85.5" y="183.3">R33</text>
<text x="97" y="183.3">10K</text>
<text x="39.1" y="186.2">105</text>
<text x="47.8" y="194.9">C45</text>
<text x="47.8" y="197.8">105</text>
<text x="65.2" y="194.9">C47</text>
<text x="65.2" y="197.8">105</text>
<text x="105.7" y="192">C46</text>
<text x="105.7" y="194.9">105</text>
</g>
<g font-size="2.6">
<text x="122.5" y="15.3">3</text>
<text x="145.4" y="15.3">6</text>
<text x="122.5" y="21.1">1</text>
<text x="122.5" y="18.2">2</text>
<text x="145.4" y="21.1">4</text>
<text x="145.4" y="18.2">5</text>
<text x="121.9" y="29.8">G</text>
<text x="122.1" y="24">D</text>
<text x="122.4" y="26.9">F</text>
<text x="197.5" y="29.8">4</text>
<text x="122.1" y="35.6">C</text>
<text x="122.2" y="32.7">E</text>
<text x="197.5" y="35.6">3</text>
<text x="197.5" y="41.4">2</text>
<text x="197.5" y="47.2">1</text>
<text x="114.4" y="52.8">Jack Detect</text>
<text x="143.4" y="52.8">GPIO_11(MIC_DET)</text>
<text x="241.2" y="53">1</text>
<text x="117.3" y="55.7">Unplug</text>
<text x="117.3" y="58.6">Plug in</text>
<text x="152.1" y="55.7">High</text>
<text x="152.1" y="58.6">Low</text>
<text x="241.2" y="55.9">2</text>
<text x="41.4" y="64.6">2</text>
<text x="55.6" y="64.6">1</text>
<text x="41.4" y="67.5">4</text>
<text x="41.4" y="70.4">6</text>
<text x="55.6" y="67.5">3</text>
<text x="55.6" y="70.4">5</text>
<text x="41.4" y="73.3">8</text>
<text x="55.6" y="73.3">7</text>
<text x="218.1" y="116.7">1</text>
<text x="218.1" y="119.6">2</text>
<text x="235.2" y="119.6">7</text>
<text x="235.2" y="116.7">8</text>
<text x="61.7" y="121.1" transform="rotate(-90 61.7 121.1)">32</text>
<text x="64.6" y="121.1" transform="rotate(-90 64.6 121.1)">31</text>
<text x="67.5" y="121.1" transform="rotate(-90 67.5 121.1)">30</text>
<text x="70.4" y="121.1" transform="rotate(-90 70.4 121.1)">29</text>
<text x="73.3" y="121.1" transform="rotate(-90 73.3 121.1)">28</text>
<text x="76.2" y="121.1" transform="rotate(-90 76.2 121.1)">27</text>
<text x="79.1" y="121.1" transform="rotate(-90 79.1 121.1)">26</text>
<text x="82" y="121.1" transform="rotate(-90 82 121.1)">25</text>
<text x="218.1" y="122.5">3</text>
<text x="218.1" y="125.4">4</text>
<text x="235.2" y="125.4">5</text>
<text x="235.2" y="122.5">6</text>
<text x="44.3" y="137">1</text>
<text x="99.1" y="137">24</text>
<text x="44.3" y="139.8">2</text>
<text x="44.3" y="142.7">3</text>
<text x="99.1" y="139.8">23</text>
<text x="99.1" y="142.7">22</text>
<text x="44.3" y="145.6">4</text>
<text x="44.3" y="148.5">5</text>
<text x="99.1" y="148.5">20</text>
<text x="99.1" y="145.6">21</text>
<text x="44.3" y="151.4">6</text>
<text x="44.3" y="154.3">7</text>
<text x="99.1" y="154.3">18</text>
<text x="99.1" y="151.4">19</text>
<text x="212.3" y="151.4">1</text>
<text x="235.2" y="151.4">4</text>
<text x="44.3" y="157.2">8</text>
<text x="99.1" y="157.2">17</text>
<text x="212.3" y="160.1">2</text>
<text x="235.2" y="160.1">3</text>
<text x="61.7" y="175.8" transform="rotate(-90 61.7 175.8)">9</text>
<text x="64.6" y="177.2" transform="rotate(-90 64.6 177.2)">10</text>
<text x="67.5" y="177.2" transform="rotate(-90 67.5 177.2)">11</text>
<text x="70.4" y="177.2" transform="rotate(-90 70.4 177.2)">12</text>
<text x="73.3" y="177.2" transform="rotate(-90 73.3 177.2)">13</text>
<text x="76.2" y="177.2" transform="rotate(-90 76.2 177.2)">14</text>
<text x="79.1" y="177.2" transform="rotate(-90 79.1 177.2)">15</text>
<text x="82" y="177.2" transform="rotate(-90 82 177.2)">16</text>
<text x="199.6" y="181">6F., 100, Sec. 4, Civil Boulevard, Taipei, Taiwan, R.O.C.</text>
<text x="172.3" y="186.2">Title</text>
<text x="172.3" y="194.9">Size</text>
<text x="183.9" y="194.9">Document Number</text>
<text x="267.9" y="194.9">Rev</text>
<text x="172.3" y="203.6">Date:</text>
<text x="184.2" y="203.6">Monday, June 24, 2013</text>
<text x="230.2" y="203.6">Sheet</text>
<text x="244.7" y="203.6">5</text>
<text x="253.4" y="203.6">of</text>
<text x="262.1" y="203.6">8</text>
</g>
<text font-size="2.6" fill="#004040" x="126" y="12.5">J3</text>
<g font-size="2.6" fill="#004080">
<text x="186.3" y="31.6">VBIAS</text>
<text x="188.2" y="37.4">GND</text>
<text x="188.2" y="43.2">GND</text>
<text x="183.2" y="49">OUTPUT</text>
<text x="223" y="118.4">E0 Vcc</text>
<text x="223" y="121.3">E1 MO</text>
<text x="223" y="124.2">E3 SC</text>
<text x="223" y="127.1">Vss SD</text>
<text x="63.5" y="136" transform="rotate(-90 63.5 136)">DMI_CLK</text>
<text x="66.4" y="135.2" transform="rotate(-90 66.4 135.2)">I2C_CLK</text>
<text x="69.3" y="135.4" transform="rotate(-90 69.3 135.4)">I2C_DAT</text>
<text x="72.2" y="133.8" transform="rotate(-90 72.2 133.8)">CLK_IN</text>
<text x="75.1" y="132.6" transform="rotate(-90 75.1 132.6)">I2S_DI</text>
<text x="78" y="137" transform="rotate(-90 78 137)">I2S_LRCK</text>
<text x="80.9" y="133.9" transform="rotate(-90 80.9 133.9)">I2S_DO</text>
<text x="83.8" y="136.8" transform="rotate(-90 83.8 136.8)">I2S_BCLK</text>
<text x="49.3" y="138.7">DMI_DAT</text>
<text x="49.3" y="141.6">MSEL_0</text>
<text x="82.7" y="138.7">DMO_DAT</text>
<text x="82.9" y="141.6">DMO_CLK</text>
<text x="49.3" y="144.5">MSEL_1</text>
<text x="49.3" y="147.4">AUXIN_P</text>
<text x="87.8" y="147.4">DGND</text>
<text x="88.4" y="144.5">RSTN</text>
<text x="49.3" y="150.3">AUXIN_N</text>
<text x="49.3" y="153.2">MIC1_P</text>
<text x="88.9" y="150.3">TEST</text>
<text x="89.2" y="153.2">XV12</text>
<text x="217.2" y="153.2">NC</text>
<text x="226.1" y="153.2">VCC</text>
<text x="49.3" y="156.1">MIC1_N</text>
<text x="49.3" y="159">AO_P</text>
<text x="81.8" y="159">MIC_BIAS0</text>
<text x="88.1" y="156.1">DVDD</text>
<text x="217.2" y="161.9">GND</text>
<text x="226" y="161.9">OSC</text>
<text x="63.5" y="170.9" transform="rotate(-90 63.5 170.9)">MIC_BIAS1</text>
<text x="66.4" y="170.9" transform="rotate(-90 66.4 170.9)">AO_N</text>
<text x="69.3" y="170.9" transform="rotate(-90 69.3 170.9)">XV24_DA</text>
<text x="72.2" y="170.9" transform="rotate(-90 72.2 170.9)">AGND</text>
<text x="75.1" y="170.9" transform="rotate(-90 75.1 170.9)">XVREF</text>
<text x="78" y="170.9" transform="rotate(-90 78 170.9)">AVDD</text>
<text x="80.9" y="170.9" transform="rotate(-90 80.9 170.9)">MIC0_N</text>
<text x="83.8" y="170.9" transform="rotate(-90 83.8 170.9)">MIC0_P</text>
</g>
<text font-size="2.6" fill="#00f" x="269.9" y="198.1">1.11</text>
<g font-size="1">
<text x="29.3" y="1.1">5</text>
<text x="84.9" y="1.1">4</text>
<text x="140.5" y="1.1">3</text>
<text x="196.1" y="1.1">2</text>
<text x="251.7" y="1.1">1</text>
<text x=".4" y="28.1">D</text>
<text x="279.8" y="28.1">D</text>
<text x=".4" y="79.5">C</text>
<text x="279.8" y="79.5">C</text>
<text x=".4" y="130.9">B</text>
<text x="279.8" y="130.9">B</text>
<text x=".4" y="182.3">A</text>
<text x="279.8" y="182.3">A</text>
<text x="29.3" y="208.2">5</text>
<text x="84.9" y="208.2">4</text>
<text x="140.5" y="208.2">3</text>
<text x="196.1" y="208.2">2</text>
<text x="251.7" y="208.2">1</text>
</g>
</svg>
